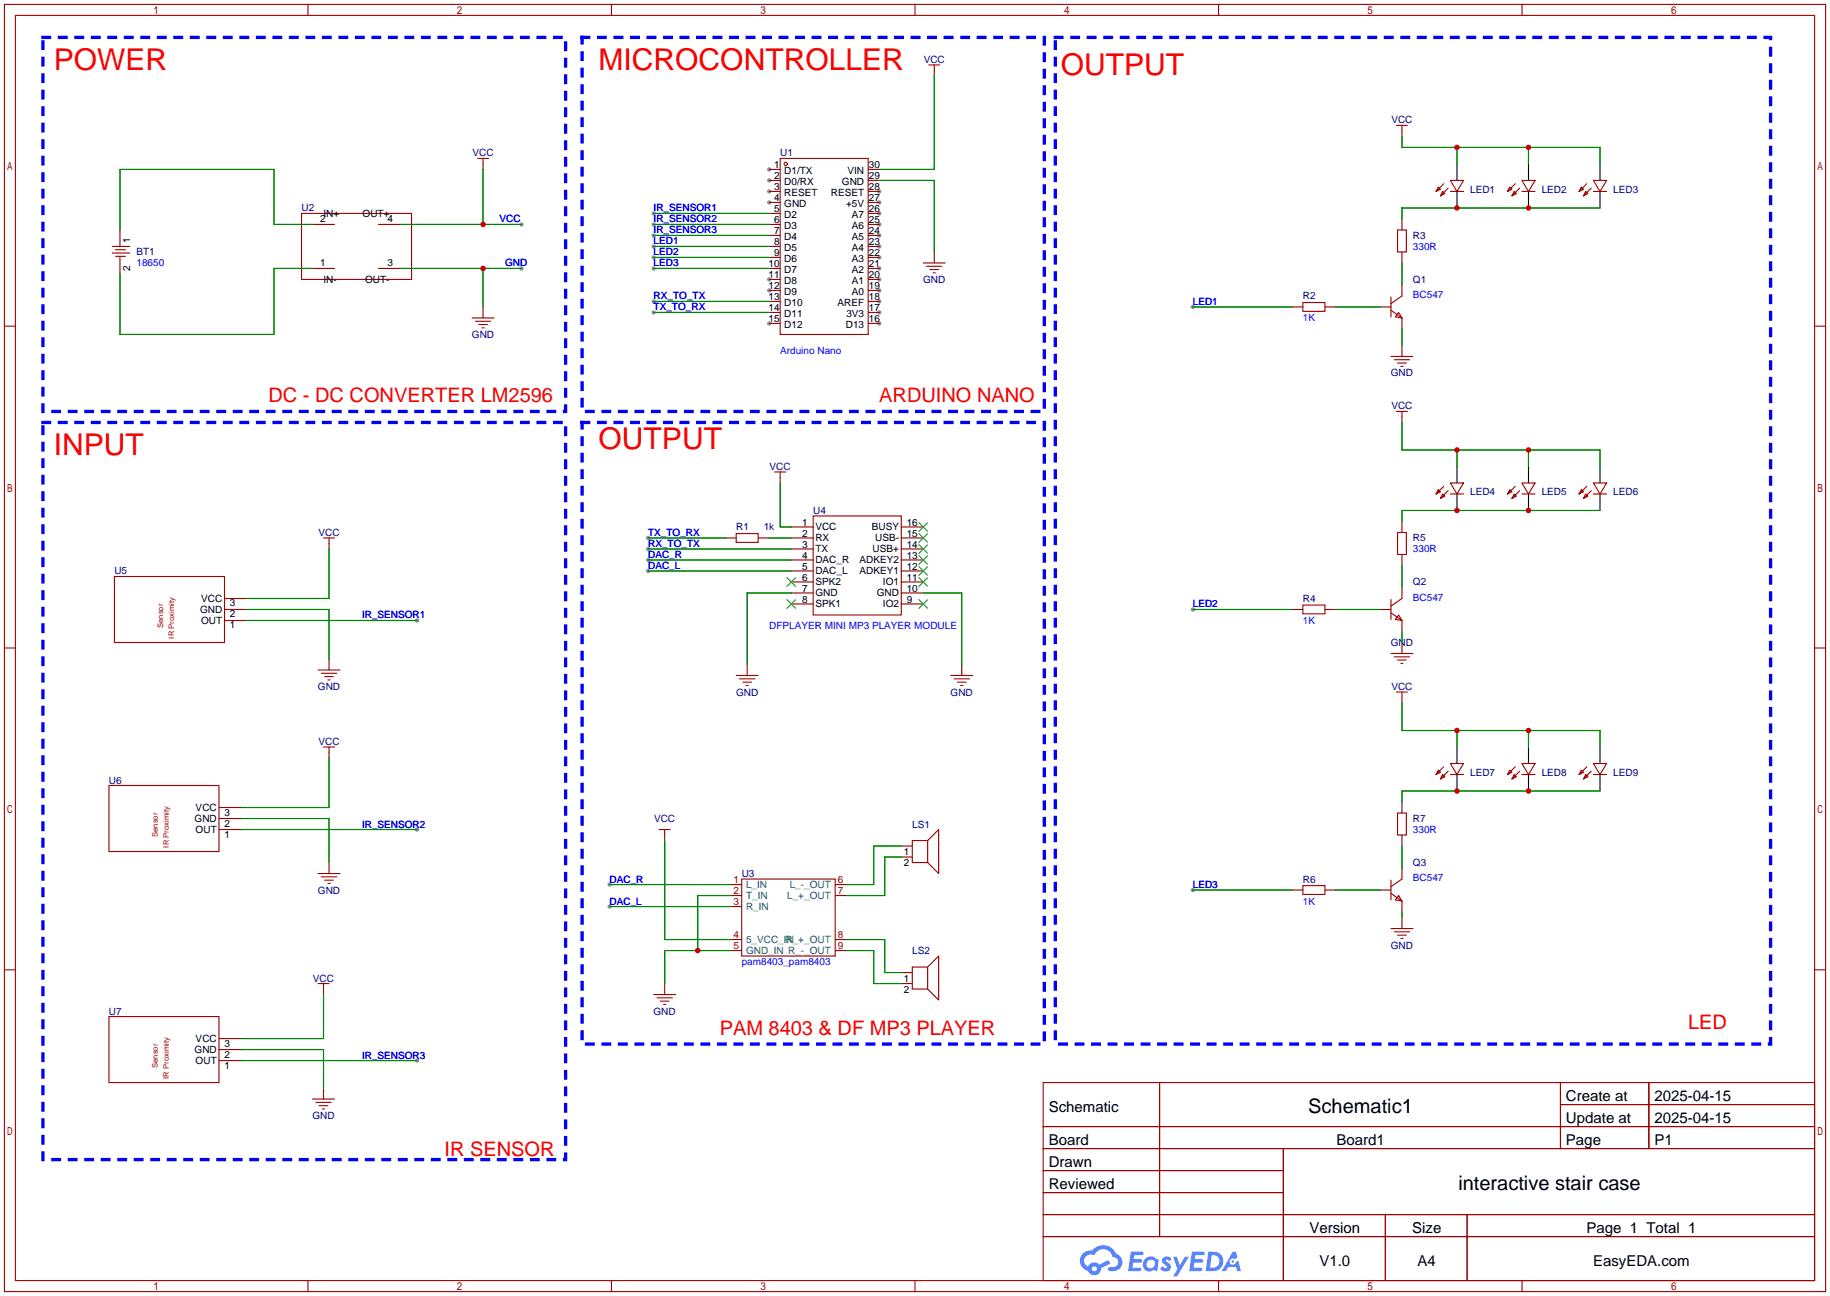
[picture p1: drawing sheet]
<svg xmlns="http://www.w3.org/2000/svg" width="422mm" height="299mm" viewBox="0 0 422 299" stroke-linecap="round" stroke-linejoin="round" font-family="sans-serif">
<g fill="#999">
<circle cx="177.5" cy="39.1" r=".51"/>
<circle cx="177.5" cy="41.7" r=".51"/>
<circle cx="177.5" cy="44.2" r=".51"/>
<circle cx="177.5" cy="46.7" r=".51"/>
<circle cx="177.5" cy="64.5" r=".51"/>
<circle cx="177.5" cy="67.1" r=".51"/>
<circle cx="177.5" cy="74.7" r=".51"/>
<circle cx="202.9" cy="74.7" r=".51"/>
<circle cx="202.9" cy="72.1" r=".51"/>
<circle cx="202.9" cy="69.6" r=".51"/>
<circle cx="202.9" cy="67.1" r=".51"/>
<circle cx="202.9" cy="64.5" r=".51"/>
<circle cx="202.9" cy="62" r=".51"/>
<circle cx="202.9" cy="59.4" r=".51"/>
<circle cx="202.9" cy="56.9" r=".51"/>
<circle cx="202.9" cy="54.4" r=".51"/>
<circle cx="202.9" cy="51.8" r=".51"/>
<circle cx="202.9" cy="49.3" r=".51"/>
<circle cx="202.9" cy="46.7" r=".51"/>
<circle cx="202.9" cy="44.2" r=".51"/>
<circle cx="96.3" cy="143.3" r=".51"/>
<circle cx="96.3" cy="191.5" r=".51"/>
<circle cx="96.3" cy="244.9" r=".51"/>
<circle cx="120.4" cy="51.8" r=".51"/>
<circle cx="120.4" cy="62" r=".51"/>
<circle cx="150.9" cy="49.3" r=".51"/>
<circle cx="150.9" cy="51.8" r=".51"/>
<circle cx="150.9" cy="54.4" r=".51"/>
<circle cx="150.9" cy="69.6" r=".51"/>
<circle cx="150.9" cy="72.1" r=".51"/>
<circle cx="149.6" cy="126.7" r=".51"/>
<circle cx="149.6" cy="124.2" r=".51"/>
<circle cx="140.7" cy="204.2" r=".51"/>
<circle cx="140.7" cy="209.3" r=".51"/>
<circle cx="149.6" cy="129.3" r=".51"/>
<circle cx="149.6" cy="131.8" r=".51"/>
<circle cx="275.3" cy="70.9" r=".51"/>
<circle cx="275.3" cy="140.7" r=".51"/>
<circle cx="275.3" cy="205.5" r=".51"/>
<circle cx="150.9" cy="56.9" r=".51"/>
<circle cx="150.9" cy="59.4" r=".51"/>
<circle cx="150.9" cy="62" r=".51"/>
</g>
<g fill="none" stroke="#a10000" stroke-width=".25">
<path d="M1 1h420.4v297.2h-420.4zM3.6 3.6h415.2v292.1h-415.2zM71.1 1v2.6M141.1 1v2.6M211.2 1v2.6M281.3 1v2.6M351.3 1v2.6M1 75.3h2.6M418.8 75.3h2.6M1 149.6h2.6M418.8 149.6h2.6M1 223.9h2.6"/>
<path d="M418.8 223.9h2.6M240.8 249.9h178v45.8h-178zM267.7 249.9v35.6M360.2 249.9v15.3M360.2 255h58.6M380.6 249.9v15.3M240.8 260.1h178M240.8 265.2h178M240.8 270.3h55.4M240.8 275.3h55.4M296.2 265.2v30.5M71.1 295.7v2.5"/>
<path d="M141.1 295.7v2.5M211.2 295.7v2.5M240.8 280.4h178M240.8 285.5h178M281.3 295.7v2.5M319.8 280.4v15.3M338.6 280.4v15.3M351.3 295.7v2.5"/>
</g>
<g fill="#5487ff">
<path d="M268.5 290.3a1.3 1.3 0 0 1 1.9 .3l-.4 .6a.54 .54 0 0 0-1-.2l.2 .2a1.28 1.28 0 0 1 .8 2 1.53 1.53 0 0 1-2.2-.3l.5-.6 .8 .5a.31 .31 0 0 0 .3-.3 .31 .31 0 0 0-.2-.3 1.12 1.12 0 0 1-.7-1.9z"/>
<path d="M270.8 290.2h.8l.7 1.9 1.2-1.9h.9l-2.7 4.5h-.9l1-1.7z"/>
<path d="M261 289h2.3a.46 .46 0 0 1 .5 .1 .46 .46 0 0 1 .1 .5l-.3 .2h-1.8l-.1 .9h1.6a.4 .4 0 0 1 .3 .4 .4 .4 0 0 1-.4 .4h-1.6l-.2 1.2h1.4a.46 .46 0 0 1 .5 .1 .46 .46 0 0 1 .1 .5l-.4 .2h-2.6z"/>
<path d="M275.1 289h2.3a.47 .47 0 0 1 .5 .1 .47 .47 0 0 1 .1 .5l-.3 .2h-1.8l-.1 .9h1.6a.4 .4 0 0 1 .4 .4 .4 .4 0 0 1-.5 .4h-1.6l-.2 1.2h1.4a.46 .46 0 0 1 .5 .1 .46 .46 0 0 1 .1 .5l-.4 .2h-2.6z"/>
<path d="M284.5 289h.8l.3 1.3-.6 .4a.75 .75 0 0 0-1.1 .3 .75 .75 0 0 0 .5 1 .75 .75 0 0 0 .9-.6l.5-.3 .6 2.4h-.8l-.3-1h-1.8l-.5 1h-1z"/>
<path d="M278.9 289l-.6 4.5h1.4a2.27 2.27 0 0 0 2.7-2.3 2.27 2.27 0 0 0-2.7-2.2zM279.7 289.8a1.5 1.5 0 0 1 1.8 1.5 1.5 1.5 0 0 1-1.9 1.4h-.3z"/>
<path d="M264.4 290.6a1.6 1.6 0 0 0-.4 2.3 1.6 1.6 0 0 0 2.3 .2l.8 .4 .3-2.5-.1-.3h-.5a1.58 1.58 0 0 0-2.4-.1zM265 291.1a.99 .99 0 0 1 1.6 .6 .99 .99 0 0 1-1.3 1.1 .98 .98 0 0 1-.3-1.7z"/>
<path d="M250 289.4a2.37 2.37 0 0 0 1.1 4 1.54 1.54 0 0 0 1.8 1 1.54 1.54 0 0 0 1.2-1.6l2.2-1.1-.5-.8-2.1 1.1a1.57 1.57 0 0 0-2.6 .4 1.5 1.5 0 0 1-.7-2.1 1.5 1.5 0 0 1 2.2-.5 2.23 2.23 0 0 1 2.3-1.4 2.23 2.23 0 0 1 1.9 1.8 1.16 1.16 0 0 1 1.3 1.1 1.16 1.16 0 0 1-1.1 1.3h-.7a.47 .47 0 0 0-.5 .3 .47 .47 0 0 0 .4 .6 2.14 2.14 0 0 0 2.7-1.4 2.14 2.14 0 0 0-1.3-2.7 3.2 3.2 0 0 0-5.5-.7l-1.1 .1zM252 292.9a.6 .6 0 0 1 1.2 0 .6 .6 0 0 1-1.2 0z"/>
<circle cx="284.6" cy="291.3" r=".28"/>
</g>
<g fill="none" stroke="#a10000" stroke-width=".25">
<path d="M214.4 15h2.5M215.6 15v1.3M110.2 36.6h2.6M111.5 36.6v1.2M180.1 36.6h20.3v40.6h-20.3zM322.3 29h2.6M323.6 29v1.2M25.9 56.9h4.1M25.9 58.4h4.1M26.7 57.7h2.3M26.7 59.2h2.3M69.6 49.3h25.4v15.2h-25.4z"/>
<path d="M322.6 53.1h2v5.1h-2zM332 43.2l.5 .5-1 .5zM333 44.2l.5 .5-1 .5zM333.2 42.4l-1.7 1.8M334.3 43.4l-1.8 1.8M334.8 41.7h3l-1.5 2.5zM334.8 44.2h3M348.5 43.2l.5 .5-1 .5zM349.5 44.2l.5 .5-1 .5zM349.8 42.4l-1.8 1.8M350.8 43.4l-1.8 1.8M351.3 41.7h3l-1.5 2.5z"/>
<path d="M351.3 44.2h3M365 43.2l.5 .5-1 .5zM366 44.2l.5 .5-1 .5zM366.3 42.4l-1.8 1.8M367.3 43.4l-1.8 1.8M367.8 41.7h3l-1.5 2.5zM367.8 44.2h3M109 73.4h5M109.7 74.2h3.6M110.5 74.9h2M111.3 75.7h.5M213.1 60.7h5.1"/>
<path d="M213.9 61.5h3.5M214.6 62.2h2.1M215.4 63h.5M300.7 69.9h5.1v2h-5.1zM321.1 71.6l2.5 1.8M321.1 68.6v4.6M322.8 72.1l.8 1.3-1.5-.2zM323.6 68.3l-2.5 1.8M321.1 82.3h5M321.8 83.1h3.6M322.3 95h2.6M322.6 83.8h2"/>
<path d="M323.3 84.6h.5M323.6 95v1.3M178.8 109h2.6M180.1 109v1.2M187.7 119.1h20.3v22.9h-20.3zM332 113l.5 .5-1 .5zM333 114l.5 .6-1 .5zM333.2 112.3l-1.7 1.7M334.3 113.3l-1.8 1.8M334.8 111.5h3l-1.5 2.5zM334.8 114h3M348.5 113l.5 .5-1 .5z"/>
<path d="M349.5 114l.5 .6-1 .5zM349.8 112.3l-1.8 1.7M350.8 113.3l-1.8 1.8M351.3 111.5h3l-1.5 2.5zM351.3 114h3M365 113l.5 .5-1 .5zM366 114l.5 .6-1 .5zM366.3 112.3l-1.8 1.7M367.3 113.3l-1.8 1.8M367.8 111.5h3l-1.5 2.5zM367.8 114h3M26.4 133.1h25.4v15.2h-25.4z"/>
<path d="M74.7 124.2h2.5M75.9 124.2v1.3M169.9 123.2h5.1v2h-5.1zM300.7 139.7h5.1v2h-5.1zM321.1 138.4v4.6M322.6 122.9h2v5.1h-2zM323.6 138.2l-2.5 1.8M73.4 154.7h5.1M74.2 155.4h3.5M74.9 156.2h2.1M75.7 157h.5M169.9 156h5.1"/>
<path d="M170.7 156.7h3.5M171.4 157.5h2.1M172.2 158.2h.5M219.5 156h5M220.2 156.7h3.6M221 157.5h2M221.7 158.2h.5M321.1 141.5l2.5 1.8M321.1 150.9h5M321.8 151.6h3.6M322.3 159.8h2.6M322.6 152.4h2"/>
<path d="M322.8 142l.8 1.3-1.5-.3zM323.3 153.2h.5M323.6 159.8v1.2M74.7 172.5h2.5M75.9 172.5v1.2M332 177.8l.5 .5-1 .5zM333 178.8l.5 .5-1 .5zM333.2 177l-1.7 1.8M334.3 178.1l-1.8 1.7M334.8 176.3h3l-1.5 2.5zM334.8 178.8h3M348.5 177.8l.5 .5-1 .5z"/>
<path d="M349.5 178.8l.5 .5-1 .5zM349.8 177l-1.8 1.8M350.8 178.1l-1.8 1.7M351.3 176.3h3l-1.5 2.5zM351.3 178.8h3M365 177.8l.5 .5-1 .5zM366 178.8l.5 .5-1 .5zM366.3 177l-1.8 1.8M367.3 178.1l-1.8 1.7M367.8 176.3h3l-1.5 2.5zM367.8 178.8h3M25.1 181.4h25.4v15.2h-25.4z"/>
<path d="M152.1 191.5h2.6M153.4 191.5v1.3M210.6 194.1h3.5v5h-3.5zM214.1 194.1l2.6-2.6v10.2l-2.6-2.6M322.6 187.7h2v5.1h-2zM73.4 201.7h5.1M74.2 202.4h3.5M74.9 203.2h2.1M75.7 204h.5M171.2 202.9h21.6v17.8h-21.6zM300.7 204.5h5.1v2h-5.1zM321.1 203.2v4.6"/>
<path d="M321.1 206.2l2.5 1.8M321.1 214.4h5M321.8 215.1h3.6M322.6 215.9h2M322.8 206.8l.8 1.2-1.5-.2zM323.3 216.7h.5M323.6 202.9l-2.5 1.8M25.1 234.7h25.4v15.2h-25.4zM73.4 227.1h2.5M74.7 227.1v1.2M150.9 229.6h5.1M151.6 230.4h3.6"/>
<path d="M152.4 231.1h2M153.2 231.9h.5M210.6 223.3h3.5v5h-3.5zM214.1 223.3l2.6-2.6v10.2l-2.6-2.6M72.1 253.7h5.1M72.9 254.5h3.6M73.7 255.3h2M74.4 256h.5"/>
<circle cx="181.4" cy="37.8" r=".38"/>
</g>
<g fill="none" stroke="#870000" stroke-width=".25">
<path d="M215.6 16.3v1.2M111.5 37.8v1.3M177.5 39.1h2.6M200.4 39.1h2.5M323.6 30.2v1.3M27.7 53.1v3.8M27.7 59.4v3.8M72.1 51.8h5.1M87.4 51.8h5.1M177.5 41.7h2.6M177.5 44.2h2.6M177.5 46.7h2.6"/>
<path d="M177.5 49.3h2.6M177.5 51.8h2.6M177.5 54.4h2.6M177.5 56.9h2.6M177.5 59.4h2.6M200.4 41.7h2.5M200.4 44.2h2.5M200.4 46.7h2.5M200.4 49.3h2.5M200.4 51.8h2.5M200.4 54.4h2.5M200.4 56.9h2.5"/>
<path d="M200.4 59.4h2.5M215.6 58.2v2.5M323.6 50.5v2.6M323.6 58.2v2.5M72.1 62h5.1M87.4 62h5.1M111.5 70.9v2.5M177.5 62h2.6M177.5 64.5h2.6M177.5 67.1h2.6M177.5 69.6h2.6M177.5 72.1h2.6"/>
<path d="M177.5 74.7h2.6M200.4 62h2.5M200.4 64.5h2.5M200.4 67.1h2.5M200.4 69.6h2.5M200.4 72.1h2.5M200.4 74.7h2.5M298.2 70.9h2.5M305.8 70.9h2.6M318.5 70.9h2.6M323.6 65.8v2.5M323.6 73.4v2.5"/>
<path d="M323.6 79.8v2.5M323.6 96.3v1.2M180.1 110.2v1.3M51.8 138.2h5.1M75.9 125.5v1.2M167.4 124.2h2.5M175 124.2h2.5M182.6 121.7h5.1M182.6 124.2h5.1M182.6 126.7h5.1M182.6 129.3h5.1M182.6 131.8h5.1"/>
<path d="M182.6 134.4h5.1M182.6 136.9h5.1M182.6 139.4h5.1M208 121.7h5.1M208 124.2h5.1M208 126.7h5.1M208 129.3h5.1M208 131.8h5.1M208 134.4h5.1M208 136.9h5.1M208 139.4h5.1M323.6 120.4v2.5"/>
<path d="M323.6 128v2.6M323.6 135.6v2.6M51.8 143.3h5.1M51.8 140.7h5.1M75.9 152.1v2.6M172.5 153.4v2.6M222 153.4v2.6M298.2 140.7h2.5M305.8 140.7h2.6M318.5 140.7h2.6M323.6 143.3v2.5M323.6 148.3v2.6"/>
<path d="M75.9 173.7v1.3M323.6 161v1.3M50.5 191.5h5.1M50.5 189h5.1M50.5 186.4h5.1M75.9 199.1v2.6M153.4 192.8v1.3M208 195.3h2.6M208 197.9h2.6M323.6 185.2v2.5M323.6 192.8v2.5M298.2 205.5h2.5"/>
<path d="M305.8 205.5h2.6M318.5 205.5h2.6M323.6 200.4v2.5M323.6 208v2.6M323.6 211.8v2.6M50.5 239.8h5.1M74.7 228.3v1.3M153.4 227.1v2.5M208 224.5h2.6M208 227.1h2.6M50.5 244.9h5.1M50.5 242.3h5.1"/>
<path d="M74.7 251.2v2.5"/>
</g>
<path d="M168.7 204.2h2.5M168.7 206.8h2.5M168.7 209.3h2.5M168.7 216.9h2.5M168.7 219.5h2.5M192.8 204.2h2.5M192.8 206.8h2.5M192.8 216.9h2.5M192.8 219.5h2.5" fill="none" stroke="#850000" stroke-width=".25"/>
<g fill="none" stroke="#3c3" stroke-width=".25">
<path d="M181.6 133.3l2 2.1M181.6 138.4l2 2.1M183.6 133.3l-2 2.1M183.6 138.4l-2 2.1M212.1 138.4l2 2.1M212.1 133.3l2 2.1M212.1 130.8l2 2M212.1 128.3l2 2M212.1 125.7l2 2.1M212.1 123.2l2 2M212.1 120.6l2 2.1M214.1 138.4l-2 2.1"/>
<path d="M214.1 133.3l-2 2.1M214.1 130.8l-2 2M214.1 128.3l-2 2M214.1 125.7l-2 2.1M214.1 123.2l-2 2M214.1 120.6l-2 2.1"/>
</g>
<g fill="none" stroke="#008700" stroke-width=".25">
<path d="M215.6 17.5v21.6h-12.7M111.5 39.1v12.7M323.6 31.5v2.5h45.7v3.8M336.3 34v3.8M352.8 34v3.8M72.1 51.8h-8.9v-12.7h-35.5v14M92.5 51.8h27.9M150.9 51.8h26.6M150.9 49.3h26.6M150.9 54.4h26.6M150.9 56.9h26.6M150.9 59.4h26.6"/>
<path d="M202.9 41.7h12.7v16.5M369.3 48h-45.7v2.5M72.1 62h-8.9v15.2h-35.5v-14M92.5 62h27.9M111.5 62v8.9M150.9 62h26.6M150.9 69.6h26.6M150.9 72.1h26.6M275.3 70.9h22.9M308.4 70.9h10.1M323.6 60.7v5.1M323.6 75.9v3.9"/>
<path d="M323.6 97.5v6.4h45.7v3.8M180.1 111.5v10.2h2.5M336.3 103.9v3.8M352.8 103.9v3.8M369.3 117.9h-45.7v2.5M75.9 126.7v11.5h-19M149.6 124.2h17.8M149.6 126.7h33M149.6 129.3h33M149.6 131.8h33M177.5 124.2h5.1M182.6 136.9h-10.1v16.5"/>
<path d="M213.1 136.9h8.9v16.5M323.6 130.6v5M56.9 140.7h19v11.4M56.9 143.3h39.4M275.3 140.7h22.9M308.4 140.7h10.1M323.6 145.8v2.5M75.9 175v11.4h-20.3M323.6 162.3v6.4h45.7v3.8M336.3 168.7v3.8M352.8 168.7v3.8M55.6 189h20.3v10.1"/>
<path d="M55.6 191.5h40.7M153.4 194.1v22.8h15.3M208 197.9h-3.8v8.9h-8.9M208 195.3h-6.3v8.9h-6.4M323.6 195.3v5.1M369.3 182.6h-45.7v2.6M140.7 204.2h28M140.7 209.3h28M168.7 219.5h-15.3v7.6M168.7 206.8h-7.7v12.7M195.3 216.9h8.9v7.6h3.8M195.3 219.5h6.4v7.6h6.3"/>
<path d="M275.3 205.5h22.9M308.4 205.5h10.1M323.6 210.6v1.2M74.7 229.6v10.2h-19.1M55.6 242.3h19.1v8.9M55.6 244.9h40.7"/>
</g>
<g fill="none" stroke="#000" stroke-width=".25">
<path d="M336.3 37.8v3.9M352.8 37.8v3.9M369.3 37.8v3.9M336.3 44.2v3.8M352.8 44.2v3.8M369.3 44.2v3.8M336.3 107.7v3.8M336.3 114v3.9M352.8 107.7v3.8M352.8 114v3.9M369.3 107.7v3.8M369.3 114v3.9"/>
<path d="M336.3 172.5v3.8M336.3 178.8v3.8M352.8 172.5v3.8M352.8 178.8v3.8M369.3 172.5v3.8M369.3 178.8v3.8"/>
</g>
<path d="M9.9 8.6h120.7v86.4h-120.7zM134.4 8.6h106.6v86.4h-106.6zM243.6 8.6h165.1v232.4h-165.1zM9.9 97.5h120.7v170.2h-120.7zM134.4 97.5h106.6v143.5h-106.6z" fill="none" stroke="#00f" stroke-width=".76" stroke-dasharray="1.5 2.3"/>
<g fill="#c00">
<circle cx="111.5" cy="51.8" r=".63"/>
<circle cx="111.5" cy="62" r=".63"/>
<circle cx="161" cy="219.5" r=".63"/>
<circle cx="336.3" cy="48" r=".63"/>
<circle cx="352.8" cy="48" r=".63"/>
<circle cx="352.8" cy="34" r=".63"/>
<circle cx="336.3" cy="34" r=".63"/>
<circle cx="336.3" cy="117.9" r=".63"/>
<circle cx="352.8" cy="117.9" r=".63"/>
<circle cx="352.8" cy="103.9" r=".63"/>
<circle cx="336.3" cy="103.9" r=".63"/>
<circle cx="336.3" cy="182.6" r=".63"/>
<circle cx="352.8" cy="182.6" r=".63"/>
<circle cx="352.8" cy="168.7" r=".63"/>
<circle cx="336.3" cy="168.7" r=".63"/>
</g>
<g font-size="6.9" fill="#f00">
<text x="12.4" y="16.1">POWER</text>
<text x="138.2" y="16.1">MICROCONTROLLER</text>
<text x="244.9" y="17.4">OUTPUT</text>
<text x="12.4" y="105">INPUT</text>
<text x="138.2" y="103.8">OUTPUT</text>
</g>
<g font-size="4.6" fill="#f00">
<text x="62" y="92.8">DC - DC CONVERTER LM2596</text>
<text x="202.9" y="92.8">ARDUINO NANO</text>
<text x="166.1" y="238.9">PAM 8403 &amp; DF MP3 PLAYER</text>
<text x="389.6" y="237.6">LED</text>
<text x="102.6" y="266.8">IR SENSOR</text>
</g>
<g font-size="4.6">
<text x="302" y="257">Schematic1</text>
<text x="336.6" y="274.8">interactive stair case</text>
</g>
<g font-size="3.5">
<text x="242.1" y="256.7">Schematic</text>
<text x="361.5" y="254.2">Create at</text>
<text x="381.9" y="254.2">2025-04-15</text>
<text x="361.5" y="259.2">Update at</text>
<text x="381.9" y="259.2">2025-04-15</text>
<text x="242.1" y="264.3">Board</text>
<text x="242.1" y="269.4">Drawn</text>
<text x="308.5" y="264.3">Board1</text>
<text x="361.5" y="264.3">Page</text>
<text x="381.9" y="264.3">P1</text>
<text x="242.1" y="274.5">Reviewed</text>
<text x="302.3" y="284.6">Version</text>
<text x="326" y="284.6">Size</text>
<text x="366.2" y="284.6">Page 1 Total 1</text>
<text x="304.6" y="292.3">V1.0</text>
<text x="327.2" y="292.3">A4</text>
<text x="367.7" y="292.3">EasyEDA.com</text>
</g>
<g font-size="2.3" fill="#000080">
<text x="213.2" y="14.5">VCC</text>
<text x="321.2" y="28.5">VCC</text>
<text x="109.1" y="36.1">VCC</text>
<text x="180.1" y="36.1">U1</text>
<text x="339.3" y="44.5">LED1</text>
<text x="355.9" y="44.5">LED2</text>
<text x="372.4" y="44.5">LED3</text>
<text x="69.6" y="48.8">U2</text>
<text x="31.5" y="59">BT1</text>
<text x="326.1" y="55.2">R3</text>
<text x="213.1" y="65.3">GND</text>
<text x="326.1" y="65.3">Q1</text>
<text x="300.7" y="69.1">R2</text>
<text x="108.9" y="78">GND</text>
<text x="321" y="86.9">GND</text>
<text x="321.2" y="94.5">VCC</text>
<text x="177.6" y="108.5">VCC</text>
<text x="187.7" y="118.7">U4</text>
<text x="339.3" y="114.3">LED4</text>
<text x="355.9" y="114.3">LED5</text>
<text x="372.4" y="114.3">LED6</text>
<text x="73.5" y="123.7">VCC</text>
<text x="169.9" y="122.5">R1</text>
<text x="176.3" y="122.5">1k</text>
<text x="326.1" y="125">R5</text>
<text x="26.4" y="132.6">U5</text>
<text x="326.1" y="135.2">Q2</text>
<text x="300.7" y="139">R4</text>
<text x="321" y="149.1">GND</text>
<text x="73.4" y="159.3">GND</text>
<text x="169.9" y="160.6">GND</text>
<text x="219.4" y="160.6">GND</text>
<text x="321.2" y="159.3">VCC</text>
<text x="73.5" y="172">VCC</text>
<text x="339.3" y="179.1">LED7</text>
<text x="355.9" y="179.1">LED8</text>
<text x="372.4" y="179.1">LED9</text>
<text x="25.1" y="180.9">U6</text>
<text x="151" y="189.8">VCC</text>
<text x="210.6" y="191.1">LS1</text>
<text x="326.1" y="189.8">R7</text>
<text x="171.2" y="202.5">U3</text>
<text x="300.7" y="203.8">R6</text>
<text x="326.1" y="199.9">Q3</text>
<text x="73.4" y="206.3">GND</text>
<text x="210.6" y="220.3">LS2</text>
<text x="321" y="219">GND</text>
<text x="72.2" y="226.6">VCC</text>
<text x="25.1" y="234.2">U7</text>
<text x="150.9" y="234.2">GND</text>
<text x="72.1" y="258.4">GND</text>
</g>
<g font-size="2.3">
<text x="178.7" y="38.9">1</text>
<text x="178.7" y="41.4">2</text>
<text x="181" y="40.2">D1/TX</text>
<text x="195.6" y="40.2">VIN</text>
<text x="200.5" y="41.4">29</text>
<text x="200.5" y="38.9">30</text>
<text x="178.7" y="44">3</text>
<text x="178.7" y="46.5">4</text>
<text x="181" y="42.7">D0/RX</text>
<text x="181" y="45.2">RESET</text>
<text x="181" y="47.8">GND</text>
<text x="191.8" y="45.2">RESET</text>
<text x="194.3" y="42.7">GND</text>
<text x="195.3" y="47.8">+5V</text>
<text x="200.5" y="46.5">27</text>
<text x="200.5" y="44">28</text>
<text x="73.9" y="51.4">2</text>
<text x="74.7" y="50.1">IN+</text>
<text x="83.7" y="50.1">OUT+</text>
<text x="89.4" y="51.4">4</text>
<text x="178.7" y="49">5</text>
<text x="178.7" y="51.6">6</text>
<text x="181" y="50.3">D2</text>
<text x="181" y="52.9">D3</text>
<text x="196.6" y="52.9">A6</text>
<text x="196.6" y="50.3">A7</text>
<text x="200.5" y="51.6">25</text>
<text x="200.5" y="49">26</text>
<text x="30" y="56.1" transform="rotate(-90 30 56.1)">1</text>
<text x="178.7" y="54.1">7</text>
<text x="178.7" y="56.7">8</text>
<text x="178.7" y="59.2">9</text>
<text x="181" y="55.4">D4</text>
<text x="181" y="57.9">D5</text>
<text x="196.6" y="57.9">A4</text>
<text x="196.6" y="55.4">A5</text>
<text x="200.5" y="59.2">22</text>
<text x="200.5" y="56.7">23</text>
<text x="200.5" y="54.1">24</text>
<text x="30" y="62.5" transform="rotate(-90 30 62.5)">2</text>
<text x="73.9" y="61.5">1</text>
<text x="74.7" y="65.3">IN-</text>
<text x="84.3" y="65.3">OUT-</text>
<text x="89.4" y="61.5">3</text>
<text x="177.4" y="61.7">10</text>
<text x="177.4" y="64.3">11</text>
<text x="181" y="60.5">D6</text>
<text x="181" y="63">D7</text>
<text x="181" y="65.6">D8</text>
<text x="196.6" y="65.6">A1</text>
<text x="196.6" y="63">A2</text>
<text x="196.6" y="60.5">A3</text>
<text x="200.5" y="64.3">20</text>
<text x="200.5" y="61.7">21</text>
<text x="177.4" y="66.8">12</text>
<text x="177.4" y="69.4">13</text>
<text x="177.4" y="71.9">14</text>
<text x="181" y="68.1">D9</text>
<text x="181" y="70.6">D10</text>
<text x="193.3" y="70.6">AREF</text>
<text x="196.6" y="68.1">A0</text>
<text x="200.5" y="71.9">17</text>
<text x="200.5" y="69.4">18</text>
<text x="200.5" y="66.8">19</text>
<text x="177.4" y="74.4">15</text>
<text x="181" y="73.2">D11</text>
<text x="181" y="75.7">D12</text>
<text x="195.2" y="75.7">D13</text>
<text x="195.4" y="73.2">3V3</text>
<text x="200.5" y="74.4">16</text>
<text x="185.2" y="121.4">1</text>
<text x="185.2" y="124">2</text>
<text x="188.2" y="122.5">VCC</text>
<text x="188.2" y="125">RX</text>
<text x="201.2" y="122.5">BUSY</text>
<text x="202" y="125">USB-</text>
<text x="209.3" y="124">15</text>
<text x="209.3" y="121.4">16</text>
<text x="185.2" y="126.5">3</text>
<text x="185.2" y="129.1">4</text>
<text x="185.2" y="131.6">5</text>
<text x="188.2" y="127.5">TX</text>
<text x="188.2" y="130.1">DAC_R</text>
<text x="198.4" y="130.1">ADKEY2</text>
<text x="201.4" y="127.5">USB+</text>
<text x="209.3" y="131.6">12</text>
<text x="209.3" y="129.1">13</text>
<text x="209.3" y="126.5">14</text>
<text x="185.2" y="134.1">6</text>
<text x="185.2" y="136.7">7</text>
<text x="188.2" y="132.6">DAC_L</text>
<text x="188.2" y="135.2">SPK2</text>
<text x="188.2" y="137.7">GND</text>
<text x="198.4" y="132.6">ADKEY1</text>
<text x="202.4" y="137.7">GND</text>
<text x="203.8" y="135.2">IO1</text>
<text x="209.3" y="136.7">10</text>
<text x="209.3" y="134.1">11</text>
<text x="46.2" y="141.5">GND</text>
<text x="46.4" y="139">VCC</text>
<text x="53.1" y="142.6">2</text>
<text x="53.1" y="140">3</text>
<text x="185.2" y="139.2">8</text>
<text x="188.2" y="140.2">SPK1</text>
<text x="203.8" y="140.2">IO2</text>
<text x="209.3" y="139.2">9</text>
<text x="46.4" y="144.1">OUT</text>
<text x="53.1" y="145.1">1</text>
<text x="44.9" y="189.8">GND</text>
<text x="45.2" y="187.3">VCC</text>
<text x="51.8" y="190.8">2</text>
<text x="51.8" y="188.3">3</text>
<text x="45.2" y="192.3">OUT</text>
<text x="51.8" y="193.4">1</text>
<text x="208.7" y="197.4">1</text>
<text x="208.7" y="199.9">2</text>
<text x="208.7" y="226.6">1</text>
<text x="208.7" y="229.2">2</text>
<text x="44.9" y="243.1">GND</text>
<text x="45.2" y="245.7">OUT</text>
<text x="45.2" y="240.6">VCC</text>
<text x="51.8" y="244.2">2</text>
<text x="51.8" y="241.6">3</text>
<text x="51.8" y="246.7">1</text>
</g>
<g font-size="2.3" fill="#00f">
<text x="115.3" y="51.4">VCC</text>
<text x="150.9" y="48.8">IR_SENSOR1</text>
<text x="150.9" y="51.4">IR_SENSOR2</text>
<text x="150.9" y="53.9">IR_SENSOR3</text>
<text x="150.9" y="56.4">LED1</text>
<text x="150.9" y="59">LED2</text>
<text x="326.1" y="57.7">330R</text>
<text x="31.5" y="61.5">18650</text>
<text x="116.6" y="61.5">GND</text>
<text x="150.9" y="61.5">LED3</text>
<text x="150.9" y="69.1">RX_TO_TX</text>
<text x="150.9" y="71.7">TX_TO_RX</text>
<text x="275.3" y="70.4">LED1</text>
<text x="326.1" y="68.9">BC547</text>
<text x="300.7" y="74.2">1K</text>
<text x="180.1" y="81.8">Arduino Nano</text>
<text x="149.6" y="123.7">TX_TO_RX</text>
<text x="149.6" y="126.3">RX_TO_TX</text>
<text x="149.6" y="128.8">DAC_R</text>
<text x="149.6" y="131.4">DAC_L</text>
<text x="326.1" y="127.6">330R</text>
<text x="83.6" y="142.8">IR_SENSOR1</text>
<text x="275.3" y="140.3">LED2</text>
<text x="326.1" y="138.7">BC547</text>
<text x="177.5" y="145.3">DFPLAYER MINI MP3 PLAYER MODULE</text>
<text x="300.7" y="144.1">1K</text>
<text x="83.6" y="191.1">IR_SENSOR2</text>
<text x="326.1" y="192.3">330R</text>
<text x="140.7" y="203.8">DAC_R</text>
<text x="326.1" y="203.5">BC547</text>
<text x="140.7" y="208.8">DAC_L</text>
<text x="275.3" y="205">LED3</text>
<text x="300.7" y="208.8">1K</text>
<text x="171.2" y="222.8">pam8403_pam8403</text>
<text x="83.6" y="244.4">IR_SENSOR3</text>
</g>
<g font-size="2.3" fill="#840000">
<text x="169.3" y="203.8">1</text>
<text x="193.4" y="203.8">6</text>
<text x="169.3" y="206.3">2</text>
<text x="169.3" y="208.8">3</text>
<text x="193.4" y="206.3">7</text>
<text x="169.3" y="216.5">4</text>
<text x="169.3" y="219">5</text>
<text x="193.4" y="216.5">8</text>
<text x="193.4" y="219">9</text>
</g>
<g font-size="2.3" fill="#006464">
<text x="172.2" y="205">L_IN</text>
<text x="172.2" y="207.6">T_IN</text>
<text x="181.7" y="207.6">L_+_OUT</text>
<text x="182.3" y="205">L_-_OUT</text>
<text x="172.2" y="210.1">R_IN</text>
<text x="172.2" y="217.7">5_VCC_IN</text>
<text x="172.2" y="220.3">GND_IN R_-_OUT</text>
<text x="181.3" y="217.7">R_+_OUT</text>
</g>
<g font-size="1.8" fill="#a00000">
<text x="37.7" y="145" transform="rotate(-90 37.7 145)">Sensor</text>
<text x="40.2" y="147.4" transform="rotate(-90 40.2 147.4)">IR Proximity</text>
<text x="36.4" y="193.2" transform="rotate(-90 36.4 193.2)">Sensor</text>
<text x="39" y="195.7" transform="rotate(-90 39 195.7)">IR Proximity</text>
<text x="36.4" y="246.6" transform="rotate(-90 36.4 246.6)">Sensor</text>
<text x="39" y="249" transform="rotate(-90 39 249)">IR Proximity</text>
</g>
</svg>
